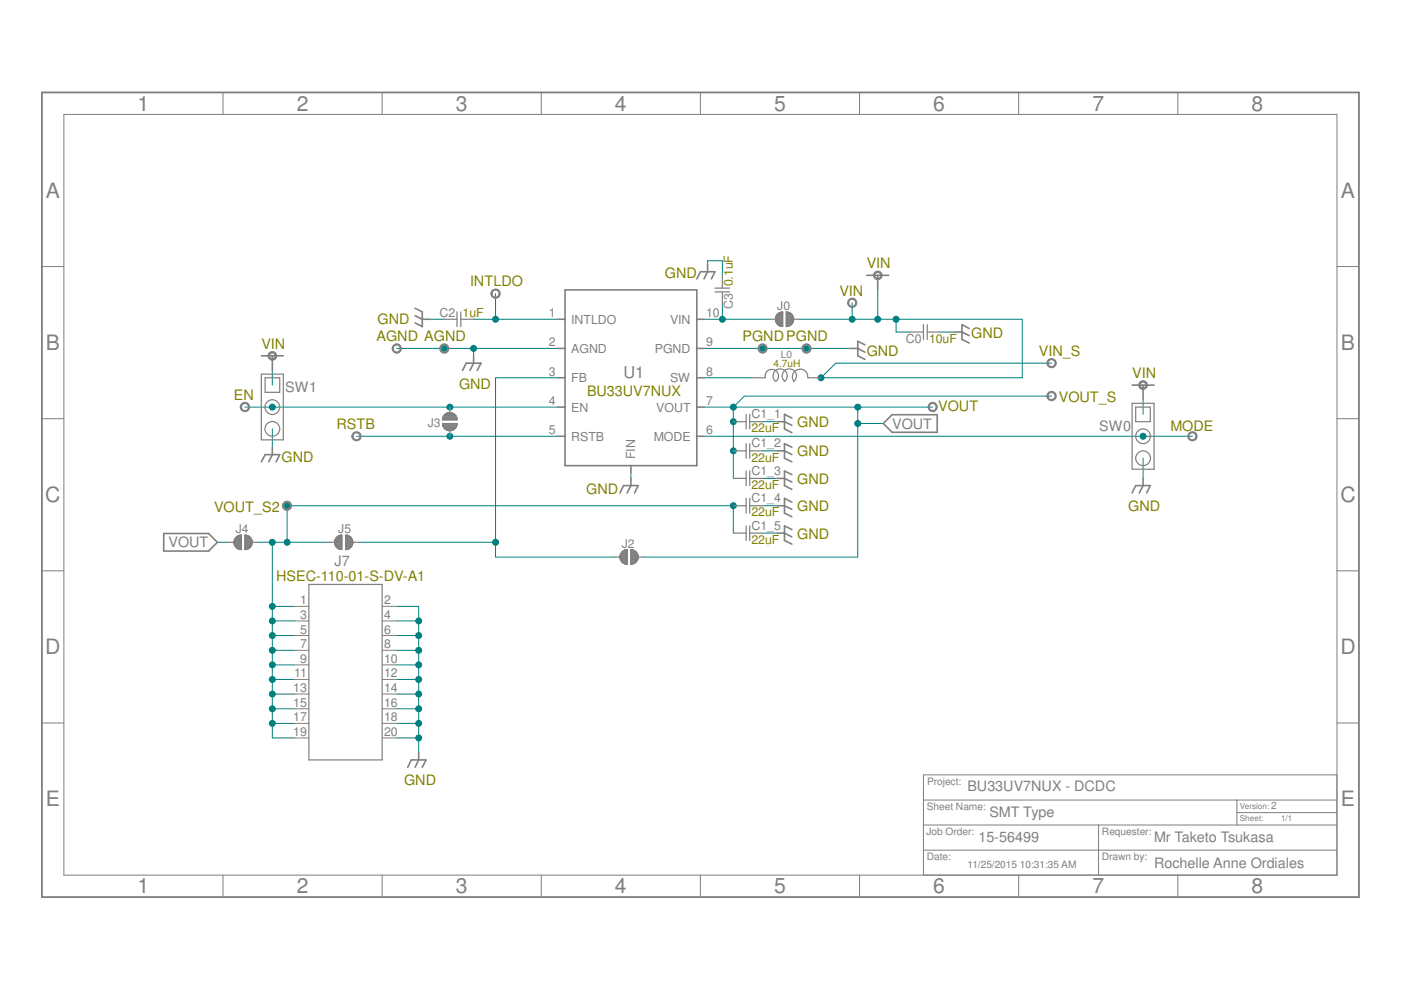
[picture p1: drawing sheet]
<svg xmlns="http://www.w3.org/2000/svg" width="297mm" height="210mm" viewBox="0 0 297 210" stroke-linecap="round" stroke-linejoin="round" font-family="sans-serif">
<path d="M100.4 67.7h17.8M105.1 62.3v5.4" fill="none" stroke="#008080" stroke-width=".21"/>
<circle cx="105.1" cy="67.7" r=".63" fill="#008080"/>
<g fill="none" stroke="#008080" stroke-width=".21">
<path d="M91.1 67.7h3.1M199.3 70.4h3.1M57.7 90.9v3.9M161.7 89.4h3.1M242.4 97.2v4.2M133.8 100.2v1.2M84.1 128.6h4.7v6.1h-4.7M84.1 131.7h4.7"/>
<circle cx="105.1" cy="67.7" r=".63"/>
</g>
<circle cx="88.8" cy="131.7" r=".63" fill="#008080"/>
<g fill="none" stroke="#008080" stroke-width=".21">
<path d="M88.8 134.7v3.2h-4.7"/>
<circle cx="88.8" cy="131.7" r=".63"/>
</g>
<circle cx="88.8" cy="134.7" r=".63" fill="#008080"/>
<g fill="none" stroke="#008080" stroke-width=".21">
<path d="M88.8 137.9v3.1h-4.7"/>
<circle cx="88.8" cy="134.7" r=".63"/>
</g>
<circle cx="88.8" cy="137.9" r=".63" fill="#008080"/>
<g fill="none" stroke="#008080" stroke-width=".21">
<path d="M88.8 141v3.1h-4.7"/>
<circle cx="88.8" cy="137.9" r=".63"/>
</g>
<circle cx="88.8" cy="141" r=".63" fill="#008080"/>
<g fill="none" stroke="#008080" stroke-width=".21">
<path d="M88.8 144.1v3.1h-4.7"/>
<circle cx="88.8" cy="141" r=".63"/>
</g>
<circle cx="88.8" cy="144.1" r=".63" fill="#008080"/>
<g fill="none" stroke="#008080" stroke-width=".21">
<path d="M88.8 147.2v3.1h-4.7"/>
<circle cx="88.8" cy="144.1" r=".63"/>
</g>
<circle cx="88.8" cy="147.2" r=".63" fill="#008080"/>
<g fill="none" stroke="#008080" stroke-width=".21">
<path d="M88.8 150.3v3.1h-4.7"/>
<circle cx="88.8" cy="147.2" r=".63"/>
</g>
<circle cx="88.8" cy="150.3" r=".63" fill="#008080"/>
<g fill="none" stroke="#008080" stroke-width=".21">
<path d="M88.8 153.4v3.1h-4.7"/>
<circle cx="88.8" cy="150.3" r=".63"/>
</g>
<circle cx="88.8" cy="153.4" r=".63" fill="#008080"/>
<g fill="none" stroke="#008080" stroke-width=".21">
<path d="M88.8 156.5v3.1"/>
<circle cx="88.8" cy="153.4" r=".63"/>
</g>
<circle cx="88.8" cy="156.5" r=".63" fill="#008080"/>
<g fill="none" stroke="#008080" stroke-width=".21">
<path d="M94.2 73.9h24M100.4 73.9v1.5M161.7 95.6h3.1M161.7 101.4h3.1M161.7 107.2h3.1M161.7 113h3.1"/>
<circle cx="88.8" cy="156.5" r=".63"/>
</g>
<circle cx="100.4" cy="73.9" r=".63" fill="#008080"/>
<g fill="none" stroke="#008080" stroke-width=".21">
<path d="M84.1 73.9h10.1"/>
<circle cx="100.4" cy="73.9" r=".63"/>
</g>
<circle cx="94.2" cy="73.9" r=".63" fill="#008080"/>
<g fill="none" stroke="#008080" stroke-width=".21">
<path d="M150 56v-.7h3.2v3.1M149.3 73.9h31"/>
<circle cx="94.2" cy="73.9" r=".63"/>
</g>
<circle cx="171" cy="73.9" r=".63" fill="#008080"/>
<circle cx="171" cy="73.9" r=".63" fill="none" stroke="#008080" stroke-width=".21"/>
<circle cx="161.7" cy="73.9" r=".63" fill="#008080"/>
<g fill="none" stroke="#008080" stroke-width=".21">
<path d="M118.2 80.1h-13.1v38h25.2M76 115h29.1"/>
<circle cx="161.7" cy="73.9" r=".63"/>
</g>
<circle cx="105.1" cy="115" r=".63" fill="#008080"/>
<g fill="none" stroke="#008080" stroke-width=".21">
<path d="M149.3 92.5h103.5"/>
<circle cx="105.1" cy="115" r=".63"/>
</g>
<circle cx="242.4" cy="92.5" r=".63" fill="#008080"/>
<g fill="none" stroke="#008080" stroke-width=".21">
<path d="M57.7 78.5v3.2M169.5 67.7h47.2v12.4h-42.6l3.1-3.1M242.4 84.8v3"/>
<circle cx="242.4" cy="92.5" r=".63"/>
</g>
<circle cx="174.1" cy="80.1" r=".63" fill="#008080"/>
<g fill="none" stroke="#008080" stroke-width=".21">
<path d="M177.2 77h45.8M180.7 64.2v3.5"/>
<circle cx="174.1" cy="80.1" r=".63"/>
</g>
<circle cx="180.7" cy="67.7" r=".63" fill="#008080"/>
<g fill="none" stroke="#008080" stroke-width=".21">
<path d="M186.1 61.5v6.2"/>
<circle cx="180.7" cy="67.7" r=".63"/>
</g>
<circle cx="186.1" cy="67.7" r=".63" fill="#008080"/>
<g fill="none" stroke="#008080" stroke-width=".21">
<path d="M190 67.7v2.7h3.1"/>
<circle cx="186.1" cy="67.7" r=".63"/>
</g>
<circle cx="190" cy="67.7" r=".63" fill="#008080"/>
<g fill="none" stroke="#008080" stroke-width=".21">
<path d="M57.7 86.3h60.5"/>
<circle cx="190" cy="67.7" r=".63"/>
</g>
<circle cx="95.4" cy="86.3" r=".63" fill="#008080"/>
<g fill="none" stroke="#008080" stroke-width=".21">
<path d="M51.9 86.3h5.8"/>
<circle cx="95.4" cy="86.3" r=".63"/>
</g>
<circle cx="57.7" cy="86.3" r=".63" fill="#008080"/>
<g fill="none" stroke="#008080" stroke-width=".21">
<path d="M75.6 92.5h42.6"/>
<circle cx="57.7" cy="86.3" r=".63"/>
</g>
<circle cx="95.4" cy="92.5" r=".63" fill="#008080"/>
<g fill="none" stroke="#008080" stroke-width=".21">
<path d="M149.3 86.3h48.4M155.5 86.3v3.1M181.9 86.3v31.8h-45.4M46.1 115h2.3"/>
<circle cx="95.4" cy="92.5" r=".63"/>
</g>
<circle cx="181.9" cy="86.3" r=".63" fill="#008080"/>
<circle cx="181.9" cy="86.3" r=".63" fill="none" stroke="#008080" stroke-width=".21"/>
<circle cx="155.5" cy="86.3" r=".63" fill="#008080"/>
<g fill="none" stroke="#008080" stroke-width=".21">
<path d="M155.5 89.4v6.2M223 84h-65.2l-2.3 2.3"/>
<circle cx="155.5" cy="86.3" r=".63"/>
</g>
<circle cx="155.5" cy="89.4" r=".63" fill="#008080"/>
<g fill="none" stroke="#008080" stroke-width=".21">
<path d="M155.5 95.6v5.8"/>
<circle cx="155.5" cy="89.4" r=".63"/>
</g>
<circle cx="155.5" cy="95.6" r=".63" fill="#008080"/>
<g fill="none" stroke="#008080" stroke-width=".21">
<path d="M181.9 89.8h5.4"/>
<circle cx="155.5" cy="95.6" r=".63"/>
</g>
<circle cx="181.9" cy="89.8" r=".63" fill="#008080"/>
<g fill="none" stroke="#008080" stroke-width=".21">
<path d="M149.3 80.1h10M155.5 107.2v5.8M57.7 131.7h4.7M62.4 128.6h-4.7v6.1h4.7"/>
<circle cx="181.9" cy="89.8" r=".63"/>
</g>
<circle cx="57.7" cy="131.7" r=".63" fill="#008080"/>
<g fill="none" stroke="#008080" stroke-width=".21">
<path d="M57.7 134.7v3.2h4.7"/>
<circle cx="57.7" cy="131.7" r=".63"/>
</g>
<circle cx="57.7" cy="134.7" r=".63" fill="#008080"/>
<g fill="none" stroke="#008080" stroke-width=".21">
<path d="M57.7 137.9v3.1h4.7"/>
<circle cx="57.7" cy="134.7" r=".63"/>
</g>
<circle cx="57.7" cy="137.9" r=".63" fill="#008080"/>
<g fill="none" stroke="#008080" stroke-width=".21">
<path d="M57.7 141v3.1h4.7"/>
<circle cx="57.7" cy="137.9" r=".63"/>
</g>
<circle cx="57.7" cy="141" r=".63" fill="#008080"/>
<g fill="none" stroke="#008080" stroke-width=".21">
<path d="M57.7 144.1v3.1h4.7"/>
<circle cx="57.7" cy="141" r=".63"/>
</g>
<circle cx="57.7" cy="144.1" r=".63" fill="#008080"/>
<g fill="none" stroke="#008080" stroke-width=".21">
<path d="M57.7 147.2v3.1h4.7"/>
<circle cx="57.7" cy="144.1" r=".63"/>
</g>
<circle cx="57.7" cy="147.2" r=".63" fill="#008080"/>
<g fill="none" stroke="#008080" stroke-width=".21">
<path d="M57.7 150.3v3.1h4.7"/>
<circle cx="57.7" cy="147.2" r=".63"/>
</g>
<circle cx="57.7" cy="150.3" r=".63" fill="#008080"/>
<g fill="none" stroke="#008080" stroke-width=".21">
<path d="M57.7 153.4v3.1h4.7"/>
<circle cx="57.7" cy="150.3" r=".63"/>
</g>
<circle cx="57.7" cy="153.4" r=".63" fill="#008080"/>
<g fill="none" stroke="#008080" stroke-width=".21">
<path d="M57.7 115v13.6"/>
<circle cx="57.7" cy="153.4" r=".63"/>
</g>
<circle cx="57.7" cy="128.6" r=".63" fill="#008080"/>
<g fill="none" stroke="#008080" stroke-width=".21">
<path d="M54.6 115h3.1M60.9 115h8.9"/>
<circle cx="57.7" cy="128.6" r=".63"/>
</g>
<circle cx="57.7" cy="115" r=".63" fill="#008080"/>
<g fill="none" stroke="#008080" stroke-width=".21">
<path d="M57.7 115h3.2"/>
<circle cx="57.7" cy="115" r=".63"/>
</g>
<circle cx="60.9" cy="115" r=".63" fill="#008080"/>
<g fill="none" stroke="#008080" stroke-width=".21">
<path d="M155.5 107.2h-94.6v7.8"/>
<circle cx="60.9" cy="115" r=".63"/>
</g>
<circle cx="155.5" cy="107.2" r=".63" fill="#008080"/>
<circle cx="155.5" cy="107.2" r=".63" fill="none" stroke="#008080" stroke-width=".21"/>
<circle cx="60.9" cy="107.2" r=".63" fill="#008080"/>
<g fill="none" stroke="#008080" stroke-width=".21">
<path d="M149.3 67.7h13.9M153.2 64.6v3.1"/>
<circle cx="60.9" cy="107.2" r=".63"/>
</g>
<circle cx="153.2" cy="67.7" r=".63" fill="#008080"/>
<circle cx="153.2" cy="67.7" r=".63" fill="none" stroke="#008080" stroke-width=".21"/>
<path d="M118.2 67.7h1.6M118.2 73.9h1.6M119.8 61.5h27.9v37.2h-27.9zM147.7 67.7h1.6M147.7 73.9h1.6M118.2 80.1h1.6M118.2 86.3h1.6M118.2 92.5h1.6M133.8 98.7v1.5M147.7 80.1h1.6M147.7 86.3h1.6M147.7 92.5h1.6" fill="none" stroke="#7f7f7f" stroke-width=".34"/>
<path d="M104.4 61.5a1.01 1.01 0 0 1 1.5 .3 1.01 1.01 0 0 1-.6 1.4 1.01 1.01 0 0 1-1.2-.9h.2a.75 .75 0 0 1 1-.8 .75 .75 0 0 1 .3 1.2 .75 .75 0 0 1-1.2-.1l-.1-.3h-.2z" fill-rule="evenodd" fill="#7f7f7f"/>
<g fill="none" stroke="#7f7f7f" stroke-width=".21">
<path d="M104.4 61.5a1.01 1.01 0 0 1 1.5 .3 1.01 1.01 0 0 1-.6 1.4 1.01 1.01 0 0 1-1.2-.9h.2a.75 .75 0 0 1 1-.8 .75 .75 0 0 1 .3 1.2 .75 .75 0 0 1-1.2-.1l-.1-.3h-.2zM131.4 118.3h1.6M131.4 118.2h1.6M131.4 118h1.6M131.4 117.9h1.6M131.5 118.5h1.5M131.5 118.4h1.5M131.5 117.8h1.5M131.5 117.7h1.5M131.5 117.6v1M131.5 118.6l.2 .3M131.5 118.6h1.5"/>
<path d="M131.5 117.6h1.5M131.6 118.7h1.4M131.6 117.4h1.4M131.7 117.3l-.2 .3M131.7 118.9l.5 .5 .8 .2M131.7 118.9h1.3M131.7 117.3h1.3M131.7 119h1.3M131.7 117.2h1.3M131.8 119.1h1.2M131.8 117.1h1.2M131.9 119.2h1.1"/>
<path d="M131.9 117h1.1M132.1 119.3h.9M132.1 116.8h.9M132.3 119.5h.7M132.3 116.7h.7M132.6 116.6h.4M132.6 119.6h.4M133 116.5a1.55 1.55 0 0 0-1.6 1.6 1.55 1.55 0 0 0 1.6 1.5M133 116.5v3.1M133 116.5l-.8 .3-.5 .5M133.8 116.5a1.55 1.55 0 0 1 1.5 1.6 1.55 1.55 0 0 1-1.5 1.5M133.8 116.5v3.1"/>
<path d="M133.8 116.5l.7 .3 .6 .5M133.8 119.6h.4M133.8 119.5h.6M133.8 119.3h.9M133.8 119.2h1M133.8 119.1h1.1M133.8 119h1.2M133.8 118.9h1.3M133.8 118.7h1.4M133.8 118.6h1.4M133.8 118.5h1.5M133.8 118.4h1.5"/>
<path d="M133.8 118.3h1.5M133.8 118.2h1.5M133.8 118h1.5M133.8 117.9h1.5M133.8 117.8h1.5M133.8 117.7h1.5M133.8 117.6h1.4M133.8 117.4h1.4M133.8 117.3h1.3M133.8 117.2h1.2M133.8 117.1h1.1M133.8 117h1"/>
<path d="M133.8 116.8h.9M133.8 116.7h.7M133.8 116.6h.4M135.1 118.9l-.6 .5-.7 .2M135.1 117.3l.1 .3M135.2 118.6l-.1 .3M135.2 117.6l.1 .2M135.3 117.8l-.1 .8"/>
</g>
<path d="M98.1 78.5l.7-1.5h3.2l-.8 1.5M100.4 75.4v1.6l-.8 1.5M131.4 104.5l.8-1.5h3.1l-.8 1.5M133.8 101.4v1.6l-.8 1.5" fill="none" stroke="#7f7f7f" stroke-width=".34"/>
<path d="M130.3 118.1h1.5M134.9 118.1h1.6" fill="none" stroke="#7f7f7f" stroke-width=".25"/>
<path d="M197.1 85.6a.98 .98 0 0 1 1.5 .2 .98 .98 0 0 1-.6 1.5 .98 .98 0 0 1-1.2-1h.2a.74 .74 0 0 1 1.1-.6 .74 .74 0 0 1 .1 1.2 .74 .74 0 0 1-1.1-.3l-.1-.3h-.2z" fill-rule="evenodd" fill="#7f7f7f"/>
<path d="M197.1 85.6a.98 .98 0 0 1 1.5 .2 .98 .98 0 0 1-.6 1.5 .98 .98 0 0 1-1.2-1h.2a.74 .74 0 0 1 1.1-.6 .74 .74 0 0 1 .1 1.2 .74 .74 0 0 1-1.1-.3l-.1-.3h-.2z" fill="none" stroke="#7f7f7f" stroke-width=".21"/>
<path d="M252.1 91.8a.99 .99 0 0 1 1.6 .2 .99 .99 0 0 1-.6 1.4 .99 .99 0 0 1-1.3-.9h.2a.75 .75 0 0 1 1-.8 .75 .75 0 0 1 .4 1.2 .75 .75 0 0 1-1.3-.1l-.1-.3h-.2z" fill-rule="evenodd" fill="#7f7f7f"/>
<path d="M252.1 91.8a.99 .99 0 0 1 1.6 .2 .99 .99 0 0 1-.6 1.4 .99 .99 0 0 1-1.3-.9h.2a.75 .75 0 0 1 1-.8 .75 .75 0 0 1 .4 1.2 .75 .75 0 0 1-1.3-.1l-.1-.3h-.2z" fill="none" stroke="#7f7f7f" stroke-width=".21"/>
<path d="M170.3 73.2a.98 .98 0 0 1 1.6 .3 .98 .98 0 0 1-.7 1.4 .98 .98 0 0 1-1.2-1h.3a.74 .74 0 0 1 1-.6 .74 .74 0 0 1 .2 1.2 .74 .74 0 0 1-1.2-.3v-.3h-.3z" fill-rule="evenodd" fill="#7f7f7f"/>
<path d="M170.3 73.2a.98 .98 0 0 1 1.6 .3 .98 .98 0 0 1-.7 1.4 .98 .98 0 0 1-1.2-1h.3a.74 .74 0 0 1 1-.6 .74 .74 0 0 1 .2 1.2 .74 .74 0 0 1-1.2-.3v-.3h-.3z" fill="none" stroke="#7f7f7f" stroke-width=".21"/>
<path d="M180 63.5a.98 .98 0 0 1 1.6 .2 .98 .98 0 0 1-.7 1.5 .98 .98 0 0 1-1.2-1h.3a.74 .74 0 0 1 1-.6 .74 .74 0 0 1 .2 1.2 .74 .74 0 0 1-1.2-.3v-.3h-.3z" fill-rule="evenodd" fill="#7f7f7f"/>
<g fill="none" stroke="#7f7f7f" stroke-width=".21">
<path d="M164.4 68h1.5M164.4 67.9h1.5M164.4 67.8h1.5M164.4 67.6h1.5M164.4 67.5h1.5M164.4 67.4h1.5M164.5 68.1h1.4M164.5 67.3h1.4M164.5 67.1l-.1 .6 .1 .5M164.5 68.2l.3 .5M164.5 68.2h1.4M164.5 67.2h1.4"/>
<path d="M164.5 68.4h1.4M164.5 67.1h1.4M164.6 66.9l-.1 .2M164.6 66.9h1.3M164.6 68.5h1.3M164.7 66.8h1.2M164.7 68.6h1.2M164.8 66.7l-.2 .2M164.8 68.7l.2 .2M164.8 66.7h1.1M164.8 68.7h1.1M164.9 66.5h1"/>
<path d="M164.9 68.8h1M165 68.9l.9 .4M165 66.5h.9M165.1 69h.8M165.2 66.3h.7M165.3 69.1h.6M165.5 66.2h.4M165.6 69.2h.3M165.9 66.1a1.57 1.57 0 0 0-1.5 1.6 1.57 1.57 0 0 0 1.5 1.6M165.9 66.1v3.2M165.9 66.1l-.7 .2-.4 .4M166.7 66.1a1.57 1.57 0 0 1 1.6 1.6 1.57 1.57 0 0 1-1.6 1.6"/>
<path d="M166.7 66.1v3.2M166.7 69.2h.3M166.7 69.1h.7M166.7 69h.9M166.7 68.8h1.1M166.7 68.7h1.2M166.7 68.6h1.3M166.7 68.5h1.4M166.7 68.4h1.4M166.7 68.2h1.5M166.7 68.1h1.5M166.7 68h1.5"/>
<path d="M166.7 67.9h1.6M166.7 67.8h1.6M166.7 67.6h1.6M166.7 67.5h1.6M166.7 67.4h1.5M166.7 67.3h1.5M166.7 67.2h1.5M166.7 67.1h1.4M166.7 66.9h1.4M166.7 66.8h1.3M166.7 66.7h1.2M166.7 66.5h1.1"/>
<path d="M166.7 66.5h.9M166.7 66.3h.8M166.7 66.2h.5M166.7 66.1l.8 .2 .4 .4M167 69.2l-.3 .1M167.9 66.7l.2 .2M168.1 66.9l.1 .2M168.2 68.2l-.5 .7-.7 .3M168.2 67.1v1.1M180 63.5a.98 .98 0 0 1 1.6 .2 .98 .98 0 0 1-.7 1.5 .98 .98 0 0 1-1.2-1h.3a.74 .74 0 0 1 1-.6 .74 .74 0 0 1 .2 1.2 .74 .74 0 0 1-1.2-.3v-.3h-.3zM93.8 89.8a1.55 1.55 0 0 0 1.6 1.5 1.55 1.55 0 0 0 1.5-1.5M93.8 89a1.55 1.55 0 0 1 1.6-1.6 1.55 1.55 0 0 1 1.5 1.6"/>
<path d="M93.8 89.8h3.1M93.8 89h3.1M93.8 89.8v.2M93.8 89.9h3.1M93.8 88.9h3.1M93.8 90a1.55 1.55 0 0 0 1.3 1.3 1.55 1.55 0 0 0 1.6-.7M93.8 90.1h3.1M93.8 90h3.1M93.8 88.7v.3M93.8 88.8h3.1M93.8 88.7h3.1M93.9 90.3h3"/>
<path d="M93.9 88.6h3M93.9 90.4h2.9M93.9 88.5h2.9M94 90.5h2.7M94 88.3h2.8M94 88.2l-.2 .5M94 88.2h2.7M94.1 90.6h2.6M94.1 88.1h2.5M94.1 90.8h2.5M94.2 88a1.55 1.55 0 0 1 1.6-.5 1.55 1.55 0 0 1 1.1 1.2M94.2 88l-.2 .2"/>
<path d="M94.2 88h2.3M94.3 90.8h2.2M94.3 87.9h2.1M94.4 91h1.9M94.5 87.8h1.8M94.6 91.1h1.6M94.7 87.6h1.4M94.8 91.2h1.1M95 87.5h.8M96.9 90l-.2 .6M96.9 88.7v.3M96.9 89.8v.2"/>
</g>
<path d="M163.2 67.7h1.6M167.9 67.7h1.6M193.1 70.4h2.7M195.8 68.8v3.2M196.6 70.4h2.7M196.6 68.8v3.2M95.4 86.3v1.5M95.4 90.9v1.6" fill="none" stroke="#7f7f7f" stroke-width=".25"/>
<path d="M202.4 70.4h1.6l1.5 .8M205.5 69.6l-1.5-.8v3.2l1.5 .7" fill="none" stroke="#7f7f7f" stroke-width=".34"/>
<path d="M51.3 85.6a1 1 0 0 1 1.5 .2 1 1 0 0 1-.6 1.5 1 1 0 0 1-1.3-1h.3a.75 .75 0 0 1 1-.7 .75 .75 0 0 1 .3 1.1 .75 .75 0 0 1-1.2-.1l-.1-.3h-.3z" fill-rule="evenodd" fill="#7f7f7f"/>
<path d="M51.3 85.6a1 1 0 0 1 1.5 .2 1 1 0 0 1-.6 1.5 1 1 0 0 1-1.3-1h.3a.75 .75 0 0 1 1-.7 .75 .75 0 0 1 .3 1.1 .75 .75 0 0 1-1.2-.1l-.1-.3h-.3z" fill="none" stroke="#7f7f7f" stroke-width=".21"/>
<path d="M74.9 91.8a.98 .98 0 0 1 1.5 .3 .98 .98 0 0 1-.6 1.4 .98 .98 0 0 1-1.2-1h.2a.75 .75 0 0 1 1-.8 .75 .75 0 0 1 .4 1.2 .75 .75 0 0 1-1.3-.1l-.1-.3h-.2z" fill-rule="evenodd" fill="#7f7f7f"/>
<path d="M74.9 91.8a.98 .98 0 0 1 1.5 .3 .98 .98 0 0 1-.6 1.4 .98 .98 0 0 1-1.2-1h.2a.75 .75 0 0 1 1-.8 .75 .75 0 0 1 .4 1.2 .75 .75 0 0 1-1.3-.1l-.1-.3h-.2z" fill="none" stroke="#7f7f7f" stroke-width=".21"/>
<g fill="none" stroke="#7f7f7f" stroke-width=".25">
<path d="M55.4 79.3h4.7v14h-4.7zM94.2 67.7h2.7M96.9 66.1v3.2M97.7 67.7h2.7M97.7 66.1v3.2M56.2 80.1h3.1v3.1h-3.1zM155.5 89.4h2.7M158.2 87.8v3.1M159 89.4h2.7M159 87.8v3.1M159.3 80.1h2.9M162.3 80.1a1.42 1.42 0 0 1 1.8-1.7 1.42 1.42 0 0 1 .4 2.5"/>
<path d="M174.1 80.1h-2.8a1.64 1.64 0 0 0-2.1-1.8 1.64 1.64 0 0 0-.9 2.6 1.5 1.5 0 0 0 .1-2.2 1.5 1.5 0 0 0-2.1 0 1.5 1.5 0 0 0 .1 2.2 1.5 1.5 0 0 0 .1-2.2 1.5 1.5 0 0 0-2.2 0 1.5 1.5 0 0 0 .1 2.2M240 85.5h4.7v14h-4.7zM240.8 86.3h3.1v3.1h-3.1z"/>
<circle cx="57.7" cy="86.3" r="1.56"/>
<circle cx="57.7" cy="90.9" r="1.56"/>
<circle cx="242.4" cy="92.5" r="1.56"/>
<circle cx="242.4" cy="97.2" r="1.56"/>
</g>
<path d="M88 65.4l1.5 .7v3.2l-1.5-.8M88 66.9l1.5 .8h1.6M55.4 97.9l.8-1.5h3.1l-.8 1.5M57.7 94.8v1.6l-.7 1.5M164.8 89.4h1.5l1.6 .8M167.9 88.6l-1.6-.8v3.1l1.6 .8M240 104.5l.8-1.5h3.1l-.8 1.5M242.4 101.4v1.6l-.8 1.5" fill="none" stroke="#7f7f7f" stroke-width=".34"/>
<path d="M222.3 76.2a1.01 1.01 0 0 1 1.5 .3 1.01 1.01 0 0 1-.6 1.5 1.01 1.01 0 0 1-1.2-1h.2a.75 .75 0 0 1 1-.8 .75 .75 0 0 1 .3 1.2 .75 .75 0 0 1-1.2-.1l-.1-.3h-.2z" fill-rule="evenodd" fill="#7f7f7f"/>
<path d="M222.3 76.2a1.01 1.01 0 0 1 1.5 .3 1.01 1.01 0 0 1-.6 1.5 1.01 1.01 0 0 1-1.2-1h.2a.75 .75 0 0 1 1-.8 .75 .75 0 0 1 .3 1.2 .75 .75 0 0 1-1.2-.1l-.1-.3h-.2z" fill="none" stroke="#7f7f7f" stroke-width=".21"/>
<path d="M222.3 83.2a1 1 0 0 1 1.5 .3 1 1 0 0 1-.6 1.5 1 1 0 0 1-1.2-1h.2a.75 .75 0 0 1 1-.8 .75 .75 0 0 1 .3 1.2 .75 .75 0 0 1-1.2-.1l-.1-.3h-.2z" fill-rule="evenodd" fill="#7f7f7f"/>
<path d="M222.3 83.2a1 1 0 0 1 1.5 .3 1 1 0 0 1-.6 1.5 1 1 0 0 1-1.2-1h.2a.75 .75 0 0 1 1-.8 .75 .75 0 0 1 .3 1.2 .75 .75 0 0 1-1.2-.1l-.1-.3h-.2z" fill="none" stroke="#7f7f7f" stroke-width=".21"/>
<path d="M240 81.7h4.7M242.4 81.7v3.1" fill="none" stroke="#7f7f7f" stroke-width=".34"/>
<path d="M241.8 80.9a.94 .94 0 0 1 1.4 .3 .94 .94 0 0 1-.6 1.3 .94 .94 0 0 1-1.2-.8h.3a.62 .62 0 0 1 .8-.7 .62 .62 0 0 1 .3 1 .62 .62 0 0 1-1-.1l-.1-.2h-.3z" fill-rule="evenodd" fill="#7f7f7f"/>
<path d="M241.8 80.9a.94 .94 0 0 1 1.4 .3 .94 .94 0 0 1-.6 1.3 .94 .94 0 0 1-1.2-.8h.3a.62 .62 0 0 1 .8-.7 .62 .62 0 0 1 .3 1 .62 .62 0 0 1-1-.1l-.1-.2h-.3z" fill="none" stroke="#7f7f7f" stroke-width=".21"/>
<path d="M55.4 75.4h4.7M57.7 75.4v3.1" fill="none" stroke="#7f7f7f" stroke-width=".34"/>
<path d="M57.2 74.7a.93 .93 0 0 1 1.4 .4 .93 .93 0 0 1-.7 1.3 .93 .93 0 0 1-1.1-1h.3a.61 .61 0 0 1 .9-.5 .61 .61 0 0 1 .2 1 .61 .61 0 0 1-1-.2l-.1-.3h-.3z" fill-rule="evenodd" fill="#7f7f7f"/>
<g fill="none" stroke="#7f7f7f" stroke-width=".21">
<path d="M57.2 74.7a.93 .93 0 0 1 1.4 .4 .93 .93 0 0 1-.7 1.3 .93 .93 0 0 1-1.1-1h.3a.61 .61 0 0 1 .9-.5 .61 .61 0 0 1 .2 1 .61 .61 0 0 1-1-.2l-.1-.3h-.3zM49.6 115.1h1.6M49.6 114.9h1.6M49.6 114.8h1.6M49.7 115.4h1.5M49.7 115.3h1.5M49.7 114.7h1.5M49.7 114.6h1.5M49.7 115.5h1.5M49.7 114.4h1.5M49.7 115.5l.1 .3M49.7 115.7h1.5"/>
<path d="M49.8 114.3h1.4M49.8 115.7h1.4M49.8 114.2h1.4M49.8 114.2a1.38 1.38 0 0 0-.1 1.3M49.8 115.8l.6 .5 .8 .2M49.9 115.9h1.3M49.9 114.1h1.3M50 116h1.2M50 114h1.2M50.1 116.1h1.1M50.1 113.8h1.1M50.2 116.2h1"/>
<path d="M50.3 113.7h.9M50.5 116.4h.7M50.5 113.6h.7M50.8 116.5h.4M50.8 113.5h.4M51.2 113.5a1.55 1.55 0 0 0-1.6 1.5 1.55 1.55 0 0 0 1.6 1.5M51.2 113.5v3M51.2 113.5l-.8 .2-.6 .5M51.9 113.5a1.55 1.55 0 0 1 1.6 1.5 1.55 1.55 0 0 1-1.6 1.5M51.9 113.5v3M51.9 113.5l.8 .2 .6 .5M51.9 116.5h.5"/>
<path d="M51.9 116.4h.8M51.9 116.2h.9M51.9 116.1h1.1M51.9 116h1.2M51.9 115.9h1.3M51.9 115.7h1.4M51.9 115.5h1.5M51.9 115.4h1.5M51.9 115.3h1.6M51.9 115.1h1.6M51.9 114.9h1.6M51.9 114.8h1.6"/>
<path d="M51.9 114.7h1.6M51.9 114.6h1.5M51.9 114.4h1.5M51.9 114.3h1.4M51.9 114.2h1.4M51.9 114.1h1.3M51.9 114h1.2M51.9 113.8h1.1M51.9 113.7h.9M51.9 113.6h.7M51.9 113.5h.4M53.1 116l-.7 .5h-.5"/>
<path d="M53.3 115.8l-.2 .2M53.3 114.2l.2 .5M53.5 115.3l-.2 .5M53.5 114.7v.6M62.4 128.6h3.1M62.4 131.7h3.1M62.4 134.7h3.1M62.4 137.9h3.1M81 128.6h3.1M81 131.7h3.1M81 134.7h3.1M81 137.9h3.1"/>
<path d="M62.4 141h3.1M62.4 144.1h3.1M62.4 147.2h3.1M62.4 150.3h3.1M62.4 153.4h3.1M62.4 156.5h3.1M81 141h3.1M81 144.1h3.1M81 147.2h3.1M81 150.3h3.1M81 153.4h3.1M81 156.5h3.1"/>
<path d="M195.8 164.3h87.7v21.2h-87.7zM195.8 169.6h87.6M195.8 174.9h87.6M232.9 174.9v10.6M262.3 169.6v5.3M262.3 172.3h21.1M195.8 180.3h87.6"/>
</g>
<path d="M48.4 115h1.6M53.1 115h1.5M65.5 123.9h15.5v37.2h-15.5z" fill="none" stroke="#7f7f7f" stroke-width=".25"/>
<path d="M88.8 159.6v1.5l-.8 1.6M86.4 162.7l.8-1.6h3.1l-.8 1.6" fill="none" stroke="#7f7f7f" stroke-width=".34"/>
<path d="M83.5 73.2a.98 .98 0 0 1 1.5 .3 .98 .98 0 0 1-.7 1.4 .98 .98 0 0 1-1.2-1h.3a.74 .74 0 0 1 1.1-.6 .74 .74 0 0 1 .1 1.2 .74 .74 0 0 1-1.2-.3v-.3h-.3z" fill-rule="evenodd" fill="#7f7f7f"/>
<path d="M83.5 73.2a.98 .98 0 0 1 1.5 .3 .98 .98 0 0 1-.7 1.4 .98 .98 0 0 1-1.2-1h.3a.74 .74 0 0 1 1.1-.6 .74 .74 0 0 1 .1 1.2 .74 .74 0 0 1-1.2-.3v-.3h-.3z" fill="none" stroke="#7f7f7f" stroke-width=".21"/>
<path d="M93.6 73.2a.98 .98 0 0 1 1.5 .3 .98 .98 0 0 1-.7 1.4 .98 .98 0 0 1-1.2-1h.3a.76 .76 0 0 1 1.1-.6 .76 .76 0 0 1 .1 1.2 .76 .76 0 0 1-1.2-.3v-.3h-.3z" fill-rule="evenodd" fill="#7f7f7f"/>
<path d="M93.6 73.2a.98 .98 0 0 1 1.5 .3 .98 .98 0 0 1-.7 1.4 .98 .98 0 0 1-1.2-1h.3a.76 .76 0 0 1 1.1-.6 .76 .76 0 0 1 .1 1.2 .76 .76 0 0 1-1.2-.3v-.3h-.3z" fill="none" stroke="#7f7f7f" stroke-width=".21"/>
<path d="M161 73.2a.98 .98 0 0 1 1.6 .3 .98 .98 0 0 1-.7 1.4 .98 .98 0 0 1-1.2-1h.2a.76 .76 0 0 1 1.1-.6 .76 .76 0 0 1 .2 1.2 .76 .76 0 0 1-1.2-.3l-.1-.3h-.2z" fill-rule="evenodd" fill="#7f7f7f"/>
<g fill="none" stroke="#7f7f7f" stroke-width=".21">
<path d="M161 73.2a.98 .98 0 0 1 1.6 .3 .98 .98 0 0 1-.7 1.4 .98 .98 0 0 1-1.2-1h.2a.76 .76 0 0 1 1.1-.6 .76 .76 0 0 1 .2 1.2 .76 .76 0 0 1-1.2-.3l-.1-.3h-.2zM70.9 115.3h1.6M70.9 115.1h1.6M70.9 114.9h1.6M70.9 114.8h1.6M70.9 114.7h1.6M70.9 114.7v.6M70.9 115.3l.1 .2M71 115.4h1.5M71 114.6h1.5M71 115.5h1.5M71 114.4h1.5"/>
<path d="M71 115.5l.2 .3M71.1 115.7h1.4M71.1 114.3h1.4M71.2 115.7h1.3M71.2 114.2h1.3M71.2 114.2l-.3 .5M71.2 115.8a1.54 1.54 0 0 0 1.3 .7M71.2 115.9h1.3M71.2 114.1h1.3M71.3 116h1.2M71.3 114h1.2M71.4 116.1h1.1"/>
<path d="M71.5 113.8h1M71.6 116.2h.9M71.6 113.7h.9M71.8 116.4h.7M71.8 113.6h.7M72.1 116.5h.4M72.1 113.5h.4M72.5 113.5a1.55 1.55 0 0 0-1.6 1.5 1.55 1.55 0 0 0 1.6 1.5M72.5 113.5v3M72.5 113.5l-.8 .2-.5 .5M73.3 113.5a1.55 1.55 0 0 1 1.5 1.5 1.55 1.55 0 0 1-1.5 1.5M73.3 113.5v3"/>
<path d="M73.3 113.5l.7 .2 .6 .5M73.3 116.5h.4M73.3 116.4h.7M73.3 116.2h.9M73.3 116.1h1M73.3 116h1.1M73.3 115.9h1.2M73.3 115.7h1.3M73.3 115.7h1.4M73.3 115.5h1.4M73.3 115.4h1.5M73.3 115.3h1.5"/>
<path d="M73.3 115.1h1.5M73.3 114.9h1.5M73.3 114.8h1.5M73.3 114.7h1.5M73.3 114.6h1.5M73.3 114.4h1.4M73.3 114.3h1.4M73.3 114.2h1.3M73.3 114.1h1.2M73.3 114h1.1M73.3 113.8h1M73.3 113.7h.9"/>
<path d="M73.3 113.6h.7M73.3 113.5h.3M74.6 115.8a1.54 1.54 0 0 1-1.3 .7M74.6 114.2l.2 .5M74.7 115.5l-.1 .3M74.8 115.3l-.1 .2M74.8 114.7v.6"/>
</g>
<g fill="none" stroke="#7f7f7f" stroke-width=".25">
<path d="M155.5 95.6h2.7M158.2 94.1v3.1M158.2 99.9v3.1M159 95.6h2.7M159 94.1v3.1M159 99.9v3.1M69.8 115h1.5M74.4 115h1.6M155.5 101.4h2.7M155.5 107.2h2.7M155.5 113h2.7M158.2 105.7v3.1"/>
<path d="M158.2 111.5v3.1M159 105.7v3.1M159 111.5v3.1M159 101.4h2.7M159 107.2h2.7M159 113h2.7"/>
</g>
<path d="M183.8 58.4h4.6M186.1 58.4v3.1M164.8 95.6h1.5l1.6 .8M167.9 94.8l-1.6-.7v3.1l1.6 .7M164.8 101.4h1.5l1.6 .8M164.8 107.2h1.5l1.6 .8M164.8 113h1.5l1.6 .8M167.9 100.6l-1.6-.7v3.1l1.6 .8M167.9 106.5l-1.6-.8v3.1l1.6 .8M167.9 112.3l-1.6-.8v3.1l1.6 .8" fill="none" stroke="#7f7f7f" stroke-width=".34"/>
<path d="M185.5 57.7a.93 .93 0 0 1 1.4 .3 .93 .93 0 0 1-.6 1.3 .93 .93 0 0 1-1.1-.9h.3a.64 .64 0 0 1 .9-.5 .64 .64 0 0 1 .2 1 .64 .64 0 0 1-1.1-.2v-.3h-.3z" fill-rule="evenodd" fill="#7f7f7f"/>
<path d="M185.5 57.7a.93 .93 0 0 1 1.4 .3 .93 .93 0 0 1-.6 1.3 .93 .93 0 0 1-1.1-.9h.3a.64 .64 0 0 1 .9-.5 .64 .64 0 0 1 .2 1 .64 .64 0 0 1-1.1-.2v-.3h-.3z" fill="none" stroke="#7f7f7f" stroke-width=".21"/>
<path d="M153.2 58.4v2.7M151.6 61.9h3.1M151.6 61.1h3.1M153.2 61.9v2.7" fill="none" stroke="#7f7f7f" stroke-width=".25"/>
<path d="M147.7 59.1l.8-1.5h3.1l-.8 1.5M150 56v1.6l-.7 1.5M180.3 73.9h1.6l1.5 .8M183.4 73.1l-1.5-.8v3.1l1.5 .8" fill="none" stroke="#7f7f7f" stroke-width=".34"/>
<path d="M60.2 106.5a.98 .98 0 0 1 1.5 .3 .98 .98 0 0 1-.6 1.4 .98 .98 0 0 1-1.2-1h.2a.76 .76 0 0 1 1.1-.6 .76 .76 0 0 1 .2 1.2 .76 .76 0 0 1-1.2-.3l-.1-.3h-.2z" fill-rule="evenodd" fill="#7f7f7f"/>
<g fill="none" stroke="#7f7f7f" stroke-width=".21">
<path d="M47.3 19.6v4.7M81 19.6v4.7M114.8 19.6v4.7M148.5 19.6v4.7M182.2 19.6v4.7M216 19.6v4.7M249.7 19.6v4.7M13.5 24.3h270v161.2h-270zM8.9 56.5h4.6M283.5 56.5h4.6M8.9 88.8h4.6M283.5 88.8h4.6"/>
<path d="M60.2 106.5a.98 .98 0 0 1 1.5 .3 .98 .98 0 0 1-.6 1.4 .98 .98 0 0 1-1.2-1h.2a.76 .76 0 0 1 1.1-.6 .76 .76 0 0 1 .2 1.2 .76 .76 0 0 1-1.2-.3l-.1-.3h-.2zM8.9 121h4.6M283.5 121h4.6M8.9 153.3h4.6M283.5 153.3h4.6M47.3 185.5v4.7M81 185.5v4.7M114.8 185.5v4.7M148.5 185.5v4.7M182.2 185.5v4.7M216 185.5v4.7M249.7 185.5v4.7"/>
</g>
<path d="M189.1 87.9h9.6v3.8h-9.6l-1.8-1.9zM34.7 113.1h9.5l1.9 1.9-1.9 1.8h-9.5z" fill="none" stroke="#7f7f7f" stroke-width=".34"/>
<path d="M8.9 19.6h279.2v170.6h-279.2z" fill="none" stroke="#7f7f7f" stroke-width=".38"/>
<g font-size="4.5" fill="#7f7f7f">
<text x="29.2" y="23.5">1</text>
<text x="62.9" y="23.5">2</text>
<text x="96.6" y="23.5">3</text>
<text x="130.4" y="23.5">4</text>
<text x="164.1" y="23.5">5</text>
<text x="197.9" y="23.5">6</text>
<text x="231.6" y="23.5">7</text>
<text x="265.3" y="23.5">8</text>
<text x="9.7" y="42">A</text>
<text x="284.3" y="42">A</text>
<text x="9.7" y="74.2">B</text>
<text x="284.3" y="74.2">B</text>
<text x="9.6" y="106.5">C</text>
<text x="284.2" y="106.5">C</text>
<text x="9.6" y="138.7">D</text>
<text x="284.2" y="138.7">D</text>
<text x="9.7" y="171">E</text>
<text x="284.3" y="171">E</text>
<text x="29.2" y="189.4">1</text>
<text x="62.9" y="189.4">2</text>
<text x="96.6" y="189.4">3</text>
<text x="130.4" y="189.4">4</text>
<text x="164.1" y="189.4">5</text>
<text x="197.9" y="189.4">6</text>
<text x="231.6" y="189.4">7</text>
<text x="265.3" y="189.4">8</text>
</g>
<text font-size="3.5" fill="#7f7f7f" x="132.2" y="80.1">U1</text>
<g font-size="3" fill="#808000">
<text x="141" y="59">GND</text>
<text x="183.8" y="56.9">VIN</text>
<text x="99.6" y="60.7">INTLDO</text>
<text x="178" y="62.7">VIN</text>
<text x="80" y="68.7">GND</text>
<text x="205.9" y="71.6">GND</text>
<text x="55.4" y="73.9">VIN</text>
<text x="79.8" y="72.3">AGND AGND</text>
<text x="157.4" y="72.3">PGNDPGND</text>
<text x="183.8" y="75.4">GND</text>
<text x="220.3" y="75.4">VIN_S</text>
<text x="97.3" y="82.4">GND</text>
<text x="124.5" y="84">BU33UV7NUX</text>
<text x="240" y="80.1">VIN</text>
<text x="49.6" y="84.8">EN</text>
<text x="198.9" y="87.1">VOUT</text>
<text x="224.5" y="85.1">VOUT_S</text>
<text x="71.3" y="90.9">RSTB</text>
<text x="169" y="90.6">GND</text>
<text x="248.2" y="91.4">MODE</text>
<text x="59.7" y="97.9">GND</text>
<text x="169" y="96.8">GND</text>
<text x="124.3" y="104.7">GND</text>
<text x="169" y="102.6">GND</text>
<text x="45.4" y="108.6">VOUT_S2</text>
<text x="169" y="108.4">GND</text>
<text x="239.2" y="108.4">GND</text>
<text x="169" y="114.2">GND</text>
<text x="58.5" y="123.1">HSEC-110-01-S-DV-A1</text>
<text x="85.7" y="166.5">GND</text>
</g>
<g font-size="3" fill="#7f7f7f">
<text x="60.4" y="83.2">SW1</text>
<text x="189.1" y="90.9">VOUT</text>
<text x="233" y="91.4">SW0</text>
<text x="35.7" y="116.1">VOUT</text>
<text x="70.9" y="120">J7</text>
<text x="205.1" y="167.7">BU33UV7NUX - DCDC</text>
<text x="209.8" y="173.1">SMT Type</text>
<text x="207.4" y="178.6">15-56499</text>
<text x="244.7" y="178.6">Mr Taketo Tsukasa</text>
<text x="244.7" y="184">Rochelle Anne Ordiales</text>
</g>
<g font-size="2.6" fill="#7f7f7f">
<text x="155.4" y="65.6" transform="rotate(-90 155.4 65.6)">C3</text>
<text x="164.8" y="65.7">J0</text>
<text x="93.2" y="67.3">C2</text>
<text x="116.4" y="67.3">1</text>
<text x="121.1" y="68.6">INTLDO</text>
<text x="142.1" y="68.6">VIN</text>
<text x="149.7" y="67.3">10</text>
<text x="116.4" y="73.4">2</text>
<text x="121.1" y="74.8">AGND</text>
<text x="138.9" y="74.8">PGND</text>
<text x="149.7" y="73.4">9</text>
<text x="192.1" y="72.6">C0</text>
<text x="116.4" y="79.7">3</text>
<text x="121.1" y="81">FB</text>
<text x="142.1" y="81">SW</text>
<text x="149.7" y="79.7">8</text>
<text x="116.4" y="85.9">4</text>
<text x="121.1" y="87.2">EN</text>
<text x="139.1" y="87.2">VOUT</text>
<text x="149.7" y="85.9">7</text>
<text x="159.3" y="88.6">C1_1</text>
<text x="90.7" y="90.5">J3</text>
<text x="116.4" y="92.1">5</text>
<text x="121.1" y="93.4">RSTB</text>
<text x="138.6" y="93.4">MODE</text>
<text x="149.7" y="92.1">6</text>
<text x="159.3" y="94.8">C1_2</text>
<text x="134.7" y="97.4" transform="rotate(-90 134.7 97.4)">FIN</text>
<text x="159.3" y="100.6">C1_3</text>
<text x="159.3" y="106.5">C1_4</text>
<text x="50" y="113.1">J4</text>
<text x="71.7" y="113.1">J5</text>
<text x="159.3" y="112.3">C1_5</text>
<text x="131.8" y="116.2">J2</text>
<text x="63.6" y="128.1">1</text>
<text x="63.6" y="131.2">3</text>
<text x="81.4" y="128.1">2</text>
<text x="81.4" y="131.2">4</text>
<text x="63.6" y="134.3">5</text>
<text x="63.6" y="137.4">7</text>
<text x="81.4" y="134.3">6</text>
<text x="81.4" y="137.4">8</text>
<text x="62.4" y="143.6">11</text>
<text x="63.6" y="140.5">9</text>
<text x="81.4" y="140.5">10</text>
<text x="81.4" y="143.6">12</text>
<text x="62.2" y="146.7">13</text>
<text x="62.2" y="149.8">15</text>
<text x="81.4" y="146.7">14</text>
<text x="81.4" y="149.8">16</text>
<text x="62.2" y="153">17</text>
<text x="81.4" y="153">18</text>
<text x="62.2" y="156">19</text>
<text x="81.4" y="156">20</text>
</g>
<g font-size="2.6" fill="#808000">
<text x="155.4" y="60.7" transform="rotate(-90 155.4 60.7)">0.1uF</text>
<text x="98.1" y="67.3">1uF</text>
<text x="197" y="72.6">10uF</text>
<text x="159.3" y="91.7">22uF</text>
<text x="159.3" y="97.9">22uF</text>
<text x="159.3" y="103.7">22uF</text>
<text x="159.3" y="109.5">22uF</text>
<text x="159.3" y="115.3">22uF</text>
</g>
<text font-size="2.2" fill="#808000" x="164" y="77.8">4.7uH</text>
<g font-size="2.2" fill="#7f7f7f">
<text x="165.6" y="75.8">L0</text>
<text x="196.6" y="166.5">Project:</text>
<text x="196.5" y="171.8">Sheet Name:</text>
<text x="269.5" y="171.6">2</text>
<text x="196.4" y="177.1">Job Order:</text>
<text x="233.6" y="177">Requester:</text>
<text x="196.5" y="182.4">Date:</text>
<text x="205.1" y="184.1">11/25/2015 10:31:35 AM</text>
<text x="233.6" y="182.4">Drawn by:</text>
</g>
<g font-size="1.7" fill="#7f7f7f">
<text x="262.9" y="171.5">Version:</text>
<text x="262.9" y="174.1">Sheet:</text>
<text x="271.6" y="174.1">1/1</text>
</g>
</svg>
